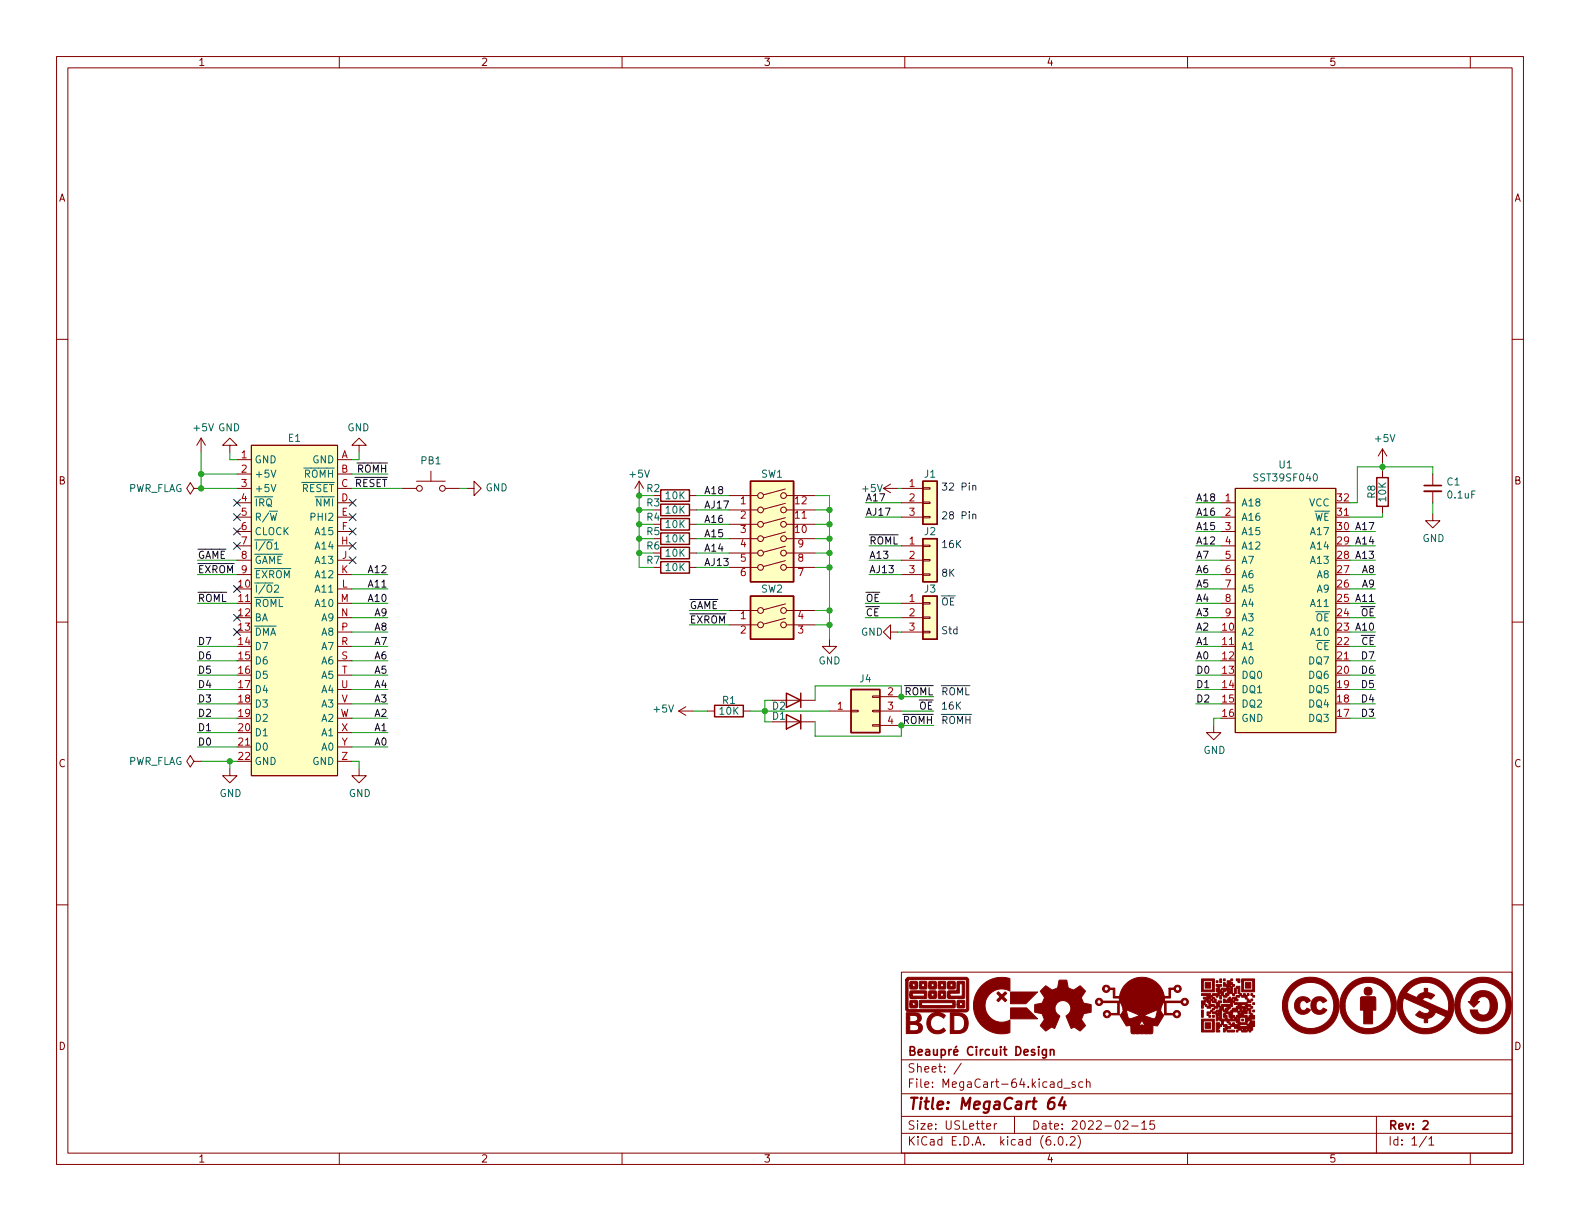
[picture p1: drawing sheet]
<svg xmlns="http://www.w3.org/2000/svg" width="279mm" height="216mm" viewBox="0 0 279 216" stroke-linecap="round" stroke-linejoin="round" font-family="sans-serif">
<g fill="none" stroke="#840000" stroke-width=".18">
<path d="M10 10h259.4v195.9h-259.4zM12 12h255.4v191.9h-255.4zM60 10v2M110 10v2M160 10v2M210 10v2M260 10v2M10 60h2M267.4 60h2M35.6 77.5l-.8 1.2M35.6 77.5v2.5M35.6 77.5l.7 1.2"/>
<path d="M40.6 78.7h1.3l-1.3-1.2-1.2 1.2h1.2v1.3M44.4 78.7h15.3v58.5h-15.3zM63.5 78.7h1.3l-1.3-1.2-1.3 1.2h1.3v1.3M244.5 79.4v2.5M244.5 79.4l-.8 1.2M244.5 79.4l.7 1.2M34.3 86.4l-.6-1.1-.7 1.1 .7 1 .6-1h1.3M35.6 86.4h.1M41.9 86.4h2.5M41.9 81.3h2.5M41.9 83.8h2.5M41.9 88.9h2.5"/>
<path d="M41.9 91.4h2.5M41.9 94h2.5M41.9 96.5h2.5M41.9 99.1h2.5M59.7 86.4h2.5M59.7 81.3h2.5M59.7 83.8h2.5M59.7 88.9h2.5M59.7 91.4h2.5M59.7 94h2.5M59.7 96.5h2.5M59.7 99.1h2.5"/>
<path d="M71.1 86.4h2.6M73.7 85.1h5M76.2 83.3v1.8M78.7 86.4h2.6M82.5 86.4h1.3v-1.3l1.3 1.3-1.3 1.2v-1.2M113 85.1l-.7 1.3M113 85.1v2.5M113 85.1l.8 1.3M115.6 87.6h1.2M115.6 92.7h1.2M121.9 87.6h1.3M121.9 92.7h1.3"/>
<path d="M121.9 90.2h1.3M121.9 95.3h1.3M121.9 97.8h1.3M128.9 87.6h5.1M128.9 92.7h5.1M128.9 90.2h5.1M128.9 95.3h5.1M128.9 97.8h5.1M138.9 99.1l-3.9 1.1M138.9 96.6l-3.9 1M138.9 94.1l-3.9 1M138.9 91.5l-3.9 1.1"/>
<path d="M138.9 89l-3.9 1M138.9 86.5l-3.9 1M139.1 87.6h5M139.1 92.7h5M139.1 90.2h5M139.1 95.3h5M139.1 97.8h5M156.2 86.4h2.5M156.2 86.4l1.3 .7M157.5 85.6l-1.3 .8M159.4 86.4h3.8M159.4 88.9h3.8"/>
<path d="M159.4 91.4h3.8M159.4 96.5h3.8M159.4 99.1h3.8M163.2 98.9h1.3v.3h-1.3zM163.2 96.4h1.3v.2h-1.3zM163.2 91.3h1.3v.3h-1.3zM163.2 88.8h1.3v.2h-1.3zM163.2 86.2h1.3v.3h-1.3zM215.9 88.9h2.5M215.9 91.4h2.5M215.9 94h2.5M215.9 96.5h2.5"/>
<path d="M215.9 99.1h2.5M218.4 86.4h17.8v43.1h-17.8zM236.2 91.4h2.6M244.5 83.2v1.3M244.5 89.5v1.3M253.4 90.8v1.3h1.2l-1.2 1.2-1.3-1.2h1.3M253.4 83.8v2.1M253.4 86.9v2M10 110h2M41.9 106.7h2.5M41.9 101.6h2.5M59.7 106.7h2.5"/>
<path d="M59.7 101.6h2.5M59.7 104.1h2.5M59.7 109.2h2.5M59.7 111.8h2.5M59.7 114.3h2.5M59.7 116.8h2.5M59.7 119.4h2.5M115.6 100.3h1.2M121.9 100.3h1.3M128.9 100.3h5.1M128.9 108h5.1M128.9 110.5h5.1"/>
<path d="M138.9 109.3l-3.9 1.1M138.9 106.8l-3.9 1M139.1 100.3h5M139.1 108h5M139.1 110.5h5M146.7 113v1.3h1.3l-1.3 1.3-1.3-1.3h1.3M157.5 111.8v-1.3l-1.3 1.3 1.3 1.2v-1.2h1.2M159.4 106.7h3.8M159.4 101.6h3.8M159.4 109.2h3.8M159.4 111.8h3.8M163.2 101.5h1.3v.2h-1.3z"/>
<path d="M163.2 111.6h1.3v.3h-1.3zM163.2 109.1h1.3v.2h-1.3zM163.2 106.6h1.3v.2h-1.3zM215.9 106.7h2.5M215.9 101.6h2.5M215.9 104.1h2.5M215.9 109.2h2.5M215.9 114.3h2.5M236.2 116.8h2.6M267.4 110h2M34.3 134.6l-.6-1-.7 1 .7 1 .6-1h1.3M35.6 134.6h.1"/>
<path d="M40.6 135.9v1.3h1.3l-1.3 1.2-1.2-1.2h1.2M41.9 132.1h2.5M59.7 132.1h2.5M59.7 121.9h2.5M59.7 124.5h2.5M59.7 129.5h2.5M59.7 134.6h2.5M63.5 135.9v1.3h1.3l-1.3 1.2-1.3-1.2h1.3M120 125.7h2.6M120 125.7l1.3 .8M121.3 125l-1.3 .7M125.1 125.7h1.3"/>
<path d="M131.4 125.7h1.3M139.1 123.8h5M139.1 127.6h5M146.7 125.7h3.8M150.5 125.6h1.3v.3h-1.3zM154.3 128.1h1.3v.3h-1.3zM154.3 125.6h1.3v.3h-1.3zM154.3 123.1h1.3v.2h-1.3zM155.6 125.7h3.8M155.6 123.2h3.8M155.6 128.3h3.8M214.6 128.3v1.2h1.3l-1.3 1.3-1.2-1.3h1.2"/>
<path d="M10 160h2M267.4 160h2M159.4 171.9h108v32h-108zM159.4 197.4h108M159.4 193.4h108M159.4 187.4h108M170 188l-1.3 1.9M174.5 199.2l.7-.2-.1-.3h-.4l-.2 .2v.7h.6M175.8 198.7v1M176.3 198.7h-.3l-.2 .3M179.4 197.4v3M187.8 191.4l-.5-.1-.3 .3v.4l.2 .2h.6"/>
<path d="M187.8 190.8v1.5M188.1 192.4h1.2M190.1 191.4l-.3-.1-.3 .2 .1 .2 .5 .2v.3h-.6M191.5 191.4l-.5-.1-.2 .3v.4l.1 .2h.6M192.1 191.4l.2-.1 .4 .1 .1 .9M192.1 190.8v1.5M198.6 198.3l.6-.1 .2 .1 .1 .3-1 1.1h1M200.1 199.1h1.2M201.9 198.6l.4-.4v1.5M201.9 199.7h.9M204.1 198.2h-.7l-.1 .7 .2-.2 .5 .1 .2 .2-.1 .5-.2 .2-.6-.2M243.4 197.4v6.5"/>
<path d="M60 203.9v2M110 203.9v2M159.4 200.4h108M160 203.9v2M186.5 202.3v.2M187.3 201h.2a.81 .81 0 0 1 .6 .6 .81 .81 0 0 1-.3 .8l-.2 .1a.81 .81 0 0 1-.6-.6 .81 .81 0 0 1 .3-.9zM188.6 202.3v.2M189.3 201.1l.5-.1 .2 .1 .1 .3-.9 1.1h.9M190.6 200.8a1.72 1.72 0 0 1 0 2.2M210 203.9v2M252.3 200.9l-1.3 1.9M252.7 201.4l.4-.4v1.5"/>
<path d="M252.7 202.5h.8M260 203.9v2"/>
<circle cx="74.2" cy="86.4" r=".51"/>
<circle cx="78.2" cy="86.4" r=".51"/>
<circle cx="134.5" cy="97.8" r=".51"/>
<circle cx="134.5" cy="95.3" r=".51"/>
<circle cx="134.5" cy="92.7" r=".51"/>
<circle cx="134.5" cy="90.2" r=".51"/>
<circle cx="134.5" cy="87.6" r=".51"/>
<circle cx="138.6" cy="97.8" r=".51"/>
<circle cx="138.6" cy="92.7" r=".51"/>
<circle cx="138.6" cy="90.2" r=".51"/>
<circle cx="138.6" cy="87.6" r=".51"/>
<circle cx="138.6" cy="95.3" r=".51"/>
<circle cx="134.5" cy="108" r=".51"/>
<circle cx="134.5" cy="110.5" r=".51"/>
<circle cx="134.5" cy="100.3" r=".51"/>
<circle cx="138.6" cy="108" r=".51"/>
<circle cx="138.6" cy="110.5" r=".51"/>
<circle cx="138.6" cy="100.3" r=".51"/>
</g>
<g fill="none" stroke="#840000" stroke-width=".3">
<path d="M251.8 85.9h3.1M161 185.8l.6-.1 .1-.2-.1-.4h-.6v1.5h.5l.3-.3a.39 .39 0 0 0-.3-.5M162.4 186.1l.7-.2-.1-.2-.4-.1-.2 .2 .1 .7h.5M163.7 185.7h.6l.1 .9M164.4 185.9l-.5 .1a.29 .29 0 0 0-.2 .3 .29 .29 0 0 0 .2 .3l.5-.1M165.1 185.6l.1 .9 .3 .1 .2-.2M165.7 185.6v1M166.5 185.7l.4-.1 .3 .3v.4l-.2 .2h-.5M166.5 185.6v1.5M167.8 185.6v1M168.2 185.6l-.2 .1-.2 .2M168.7 186.1l.7-.2-.1-.2-.4-.1-.2 .2v.7h.6"/>
<path d="M169.2 185l-.2 .2M172 185.2a.6 .6 0 0 0-.7 0 .6 .6 0 0 0-.2 .7 .56 .56 0 0 0 .3 .6 .56 .56 0 0 0 .6-.1M172.7 185.1v.1M172.7 185.6v1M173.4 185.6v1M173.8 185.6l-.3 .1-.1 .2M175 185.7l-.5-.1-.3 .3v.4l.2 .2h.6M175.6 185.6l.1 .9 .3 .1 .2-.2M176.2 185.6v1M177 185.1v.1M177 185.6v1M177.5 185.6h.5"/>
<path d="M177.7 185.1v1.3l.3 .2M179.7 185.1a.76 .76 0 0 1 .8 .7 .76 .76 0 0 1-.8 .8zM181.1 186.1l.7-.2-.1-.2-.4-.1-.2 .2 .1 .7h.5M183 185.7l-.4-.1-.2 .2 .1 .2 .5 .1v.4h-.6M183.7 185.1v.1M183.7 185.6v1M185 185.6v1.2l-.3 .3-.3-.1M185 185.7l-.4-.1-.3 .3v.4l.2 .2h.5M185.7 185.7l.3-.1 .3 .1 .1 .9M185.7 185.6v1M251.7 198.3l.5-.1 .3 .1v.3l-.9 1.1h.9"/>
</g>
<path d="M186.4 194.1a.91 .91 0 0 0-1 .9l-.1 .7 .1 .3a.66 .66 0 0 0 1-.3l.1-.5-.2-.2a.66 .66 0 0 0-.9 .2M187.9 194l-.7 1.4h1.3M188.3 194.8l-.2 1.3" fill="none" stroke="#840000" stroke-width=".4"/>
<g fill="#840000" stroke="#840000" stroke-width=".18">
<path d="M248.6 174.2a5 5 0 0 1 7.9 1.1 5 5 0 0 1-3.1 7.3 5 5 0 0 1-6.3-4.9h.9v.3a4.1 4.1 0 0 0 3.2 3.8 4.1 4.1 0 0 0 4.5-2l-1.8-.8a1.8 1.8 0 0 1-1.4 1.1v.7h-.6v-.7l-.9-.2-.7-.4 .7-.7h.1a1.02 1.02 0 0 0 1.7 0 .71 .71 0 0 0-.8-.7l-3.8-1.6-.2 1.2h-.9l.1-1.1 .4-1.1h1.1l1.8 .9a1.44 1.44 0 0 1 1.4-.9v-.7h.6v.7l.6 .2 .6 .3-.7 .7a.98 .98 0 0 0-1.4 0l.1 .2 4.3 1.9a3.3 3.3 0 0 0-.6-3.4 4.1 4.1 0 0 0-6.7 .1h-1.1z"/>
<path d="M184.4 174.8l.5-.5 .5 .3a.82 .82 0 0 0 1.2 .3 .83 .83 0 0 0 .6-1.1l.1-.3a.25 .25 0 0 1 .1-.2 .25 .25 0 0 1 .3 0h.9l.2 1a.99 .99 0 0 0 1 .8l1-.7a.19 .19 0 0 1 .2-.1 .19 .19 0 0 1 .2 .2l.8 .8-.6 .8a.93 .93 0 0 0 .2 1.2l1.4 .4v.9a.36 .36 0 0 1-.1 .4 .36 .36 0 0 1-.4 .1h-.2a.74 .74 0 0 0-.9 .7l-.1 .3a1.35 1.35 0 0 0 .5 1.1 .2 .2 0 0 1 .2 .2 .2 .2 0 0 1-.2 .1l-.8 .8-.6-.4a.57 .57 0 0 0-1 0l-.9-2.2a1.41 1.41 0 0 0 .3-2.4 1.41 1.41 0 0 0-2.2 .9l.2 .8 .6 .6-1 2.2a.52 .52 0 0 0-.9 .1l-.6 .4-.9-.9 .7-1.1-.3-.6a.62 .62 0 0 0-.8-.6l-.6-.1v-1.4l.8-.1a.97 .97 0 0 0 .8-1.3l-.6-.9z"/>
<path d="M178.7 175.4h4.8l-2.1 2.1h-2.7z"/>
<path d="M178.7 178.2h2.8l2 1.9h-4.8z"/>
<path d="M176.6 175.4l.5 .6 .6-.6 .3 .2-.6 .6 .6 .6-.3 .3-.6-.6-.5 .6-.3-.3 .6-.6-.6-.6z"/>
<path d="M173.6 174.3l.2-.2a4.7 4.7 0 0 1 4.8-1l-.1 2.1a2.93 2.93 0 0 0-4.3 2.6 2.93 2.93 0 0 0 4.4 2.5v2.2a4.6 4.6 0 0 1-4.6-.8 5.1 5.1 0 0 1-1.5-2l-.3-1.3 .1-1.6 .4-1.3z"/>
<path d="M160.4 172.9l.2-.1h10.3l.4 .4v5.3l-.3 .4h-9.2a1.57 1.57 0 0 1-1.6-.3v-5.3h.4l.1 5.2 10.2-.1-.1-5.2-10.6 .1z"/>
<path d="M160.9 176.9h.2a1.08 1.08 0 0 1 1.1 .2v.1a.89 .89 0 0 1-.2 1h-.4a.47 .47 0 0 1-.6 0 .47 .47 0 0 1-.1-.6h.4v.2h.5v-.5h-.5v.3h-.4z"/>
<path d="M160.9 173.6l.2-.1a1.08 1.08 0 0 1 1.1 .2v.1a.89 .89 0 0 1-.2 1.1h-.4a.47 .47 0 0 1-.6 0 .47 .47 0 0 1-.1-.6h.4v.2h.5v-.5h-.5v.3h-.4z"/>
<path d="M162.6 173.6l.8-.1a.44 .44 0 0 1 .5 .1 .44 .44 0 0 1 0 .6v.1a.43 .43 0 0 1-.1 .6 .43 .43 0 0 1-.5 0h-.2a.42 .42 0 0 1-.5-.1 .42 .42 0 0 1-.1-.5h.5v.2h.5v-.5h-.5v.3h-.5z"/>
<path d="M164.3 175.2h.7a.44 .44 0 0 1 .6 .1 .44 .44 0 0 1 0 .5v.2a.43 .43 0 0 1-.1 .5 .43 .43 0 0 1-.5 .1h-.3a.42 .42 0 0 1-.5-.1 .42 .42 0 0 1 0-.6h.4l.1 .2h.5v-.5h-.5l-.1 .3h-.4z"/>
<path d="M164.3 173.6l.7-.1a.44 .44 0 0 1 .6 .1 .44 .44 0 0 1 0 .6v.1a.43 .43 0 0 1-.1 .6 .43 .43 0 0 1-.5 0h-.3a.42 .42 0 0 1-.5-.1 .42 .42 0 0 1 0-.5h.4l.1 .2h.5v-.5h-.5l-.1 .3h-.4z"/>
<path d="M166 175.2h.7a.44 .44 0 0 1 .5 .1 .44 .44 0 0 1 .1 .5v.2a.43 .43 0 0 1-.1 .5 .43 .43 0 0 1-.6 .1h-.2a.42 .42 0 0 1-.5-.1 .42 .42 0 0 1 0-.6h.4l.1 .2h.4v-.5h-.5v.3h-.4z"/>
<path d="M166 173.6l.7-.1a.44 .44 0 0 1 .5 .1 .44 .44 0 0 1 .1 .6v.1a.43 .43 0 0 1-.1 .6 .43 .43 0 0 1-.6 0h-.2a.42 .42 0 0 1-.5-.1 .42 .42 0 0 1 0-.5h.4l.1 .2h.4v-.5h-.5v.3h-.4z"/>
<path d="M167.6 173.6l.8-.1a.44 .44 0 0 1 .5 .1 .44 .44 0 0 1 0 .6v.1a.43 .43 0 0 1-.1 .6 .43 .43 0 0 1-.5 0h-.2a.42 .42 0 0 1-.5-.1 .42 .42 0 0 1 0-.5h.4v.2h.5v-.5h-.5v.3h-.4z"/>
<path d="M169.3 176.9h.8a.44 .44 0 0 1 .5 .1 .44 .44 0 0 1 0 .5v.2a.43 .43 0 0 1-.1 .5 .43 .43 0 0 1-.5 0h-.2a.42 .42 0 0 1-.5-.1 .42 .42 0 0 1-.1-.5h.5v.2h.5v-.5h-.5v.3h-.5z"/>
<path d="M160.9 175.3l1.4-.1a2.08 2.08 0 0 1 1.6 .2v.5a.47 .47 0 0 1 0 .6 .47 .47 0 0 1-.6 .1h-1.8a.46 .46 0 0 1-.5-.1 .46 .46 0 0 1-.1-.6h.4l.1 .2h2.1v-.5h-2.2v.3h-.4z"/>
<path d="M168 179.1h.8a1.9 1.9 0 0 1 2.4 1.7v.2a1.57 1.57 0 0 1-1.6 1.7l-1.6 .1v-.5l1.7-.1a1.42 1.42 0 0 0 .8-1.8 1.42 1.42 0 0 0-1.8-.8v2.7h-.7z"/>
<path d="M162.6 176.9h5.8a.42 .42 0 0 1 .5 .1 .42 .42 0 0 1 0 .5v.1a.47 .47 0 0 1 0 .6 .47 .47 0 0 1-.6 0h-5.2a.42 .42 0 0 1-.5-.1 .42 .42 0 0 1-.1-.5h.5l.1 .2h5.4v-.5h-5.5v.3h-.5z"/>
<path d="M169.3 173.6l1-.1 .3 .1v2.2a.57 .57 0 0 1-.2 .8h-2.3a.39 .39 0 0 1-.5-.1 .39 .39 0 0 1 0-.5h.4l.1 .1h2.1v-2.1h-.5l-.1 1.6h-1.6v.4h-.4v-.4a.4 .4 0 0 1 .1-.4 .4 .4 0 0 1 .5 0h1z"/>
<path d="M164.5 179.5a1.87 1.87 0 0 1 2.6 .2v.1a.23 .23 0 0 1-.2 .2 .23 .23 0 0 1-.3-.1 1.33 1.33 0 0 0-1.8 .2 1.33 1.33 0 0 0 .2 1.9 1.33 1.33 0 0 0 1.9-.2 .42 .42 0 0 1 .2 .4 .42 .42 0 0 1-.4 .4h-.1a1.92 1.92 0 0 1-2.3-.5 1.92 1.92 0 0 1 0-2.4z"/>
<path d="M160.3 179.1h1.4a.93 .93 0 0 1 1.2 .5 .93 .93 0 0 1-.6 1.2l.2 .1a.98 .98 0 0 1 .6 1.2 .98 .98 0 0 1-1.2 .6l-1.6 .1v-1.1h.6v.6h.2a1.16 1.16 0 0 0 1.3-.5v-.2a1.26 1.26 0 0 0-1.5-.5v.6h-.6v-1.7h.6l.1 .7a1.12 1.12 0 0 0 1.3-.6 1.02 1.02 0 0 0-1.4-.6v.5h-.6z"/>
<path d="M195.2 174.4a.68 .68 0 0 1 1.1 .3h.8v1.5l.9-.1a4 4 0 0 1 4-3.3 4 4 0 0 1 3.9 3.4h.8v-1.4h1.2v.1a.38 .38 0 0 0 .6 .2 .38 .38 0 0 0-.1-.6 .38 .38 0 0 0-.5 .3h-1.2v-.1h.9v-.1a.65 .65 0 0 1 1.1-.2 .65 .65 0 0 1-.2 1 .65 .65 0 0 1-.9-.4h-.6v1.5h-1.1l-.1 .5h3.1v-.1a.66 .66 0 0 1 1.1-.2 .66 .66 0 0 1-.2 1.1 .66 .66 0 0 1-.9-.5h-2.7v1.9h1.3a.65 .65 0 0 1 .9-.5 .65 .65 0 0 1 .1 1.1 .65 .65 0 0 1-1-.4h-1.6v-.1h1.8v.1a.39 .39 0 0 0 .6 .2 .39 .39 0 0 0 0-.6 .39 .39 0 0 0-.6 .3h-1.8v-2h-.2l-.4 1.2-.2-.4 .4 1.1a.39 .39 0 0 1 .3 .3 .39 .39 0 0 1-.2 .4l-.6 1a.71 .71 0 0 1-.6 .5 .71 .71 0 0 1-.7-.4l-.3-.2v.3v-.3l.5 .5v.9a.52 .52 0 0 1-.2 .6 .52 .52 0 0 1-.6 0v-.7l-.1 .7h-.6l-.1-.6v.1a.42 .42 0 0 1-.5 .5 .42 .42 0 0 1-.3-.6l-.1 .6h-.5l-.1-.7-.1 .7h-.5l-.2-.2v-1.2l1.3 .1a.82 .82 0 0 1 1.2-.1l-.6-1-.6 1h-1.3v-.1l.4-.5 .1 .3v-.3l-.6 .5a.65 .65 0 0 1-1.1-.4l-.6-1a.37 .37 0 0 1-.1-.4 .37 .37 0 0 1 .2-.3l.4-.6h.5a1.7 1.7 0 0 0 .6 1.6l1.8-.6h.8a2.6 2.6 0 0 0 1.9 .4l.4-1.4-2.4 1h-.7l-2.4-1h-.5l.1-.5-.2 .4-.5-1.2h-.2v2.1l-1.5 .1a.65 .65 0 0 1-.8 .5 .65 .65 0 0 1-.5-.7h.3v.1a.39 .39 0 0 0 .6 .2 .39 .39 0 0 0-.1-.6 .39 .39 0 0 0-.5 .3h-.3v-.2a.66 .66 0 0 1 .7-.4 .66 .66 0 0 1 .6 .5h1.2l.1-1.9h-2.7a.66 .66 0 0 1-.7 .5 .66 .66 0 0 1-.6-.7h.3v.2a.38 .38 0 0 0 .4 .2 .38 .38 0 0 0 .3-.4h14.4v.2a.39 .39 0 0 0 .7 .2 .39 .39 0 0 0-.1-.7 .39 .39 0 0 0-.6 .3h-14.4l-.1-.3h-.2h-.3l-.1 .3h-.3a.66 .66 0 0 1 .6-.6 .66 .66 0 0 1 .7 .5h3l-.1-.5h-1v-1.5h-.6l-.1 .1a.64 .64 0 0 1-.7 .4 .64 .64 0 0 1-.5-.7h.2l.1 .2a.39 .39 0 0 0 .6 .1 .39 .39 0 0 0-.1-.6 .39 .39 0 0 0-.6 .3h-.2z"/>
<path d="M240.7 176.3l2.4-.1 .2 .2v2.2h-.6v2.4h-1.5v-2.4h-.6z"/>
<path d="M238.4 174.2a5 5 0 0 1 7.9 1.1 5 5 0 0 1-3 7.3 5 5 0 0 1-6.4-4.7h1a4.1 4.1 0 0 0 6.1 3.4 4.1 4.1 0 0 0 .1-7 4.1 4.1 0 0 0-6.2 3.2v.4h-1l.1-.6a4.8 4.8 0 0 1 1.4-3.1z"/>
<path d="M229.4 176.6a1.37 1.37 0 0 1 2.3 .4l-.3 .1a.34 .34 0 0 1-.3 .2 .34 .34 0 0 1-.3-.3 .7 .7 0 0 0-.8 .2 .7 .7 0 0 0-.1 .8 .71 .71 0 0 0 .5 .6 .71 .71 0 0 0 .8-.3l.5 .2a1.51 1.51 0 0 1-2 .7 1.51 1.51 0 0 1-.7-2.1z"/>
<path d="M232.2 176.7a1.43 1.43 0 0 1 2.3 .3l-.5 .3a.72 .72 0 0 0-1-.3 .72 .72 0 0 0-.3 1 .67 .67 0 0 0 .6 .6 .67 .67 0 0 0 .7-.3l.6 .2a1.1 1.1 0 0 1-1.5 .9 1.6 1.6 0 0 1-.9-2.7z"/>
<path d="M228.4 174.1a5 5 0 0 1 7.8 1.3 5 5 0 0 1-3.2 7.2 5 5 0 0 1-6.2-4.8h.9a4.1 4.1 0 0 0 6 3.6 4.1 4.1 0 0 0 .4-7 4.1 4.1 0 0 0-6.4 2.9v.5h-.9a4.7 4.7 0 0 1 1.6-3.7z"/>
<path d="M260.7 175.7a2.56 2.56 0 0 1 3.1-.1 2.56 2.56 0 0 1 .9 2.9 2.44 2.44 0 0 1-2.1 2 2.44 2.44 0 0 1-2.5-1.5l-.1-.4h1.2a1.13 1.13 0 0 0 1.2 .9 1.13 1.13 0 0 0 1.1-1.1 1.76 1.76 0 0 0-.8-2.1 .96 .96 0 0 0-1.3 .8h.2l-1 1-1-1h.4l.2-.7z"/>
<path d="M258.7 174.3a5 5 0 0 1 7.9 1 5 5 0 0 1-3.1 7.4 5 5 0 0 1-6.2-5h.9a4.1 4.1 0 0 0 5.9 3.8 4.1 4.1 0 0 0 .5-7.1 4.1 4.1 0 0 0-6.4 2.9v.4h-.9a4.8 4.8 0 0 1 1.4-3.4z"/>
<path d="M212.5 178.6h.3v1.3h-.3z"/>
<path d="M213.1 180.9h1v.9h-1z"/>
<path d="M213.8 179.6h.3v.3h-.3z"/>
<path d="M213.1 173.7h1v1h-1z"/>
<path d="M214.4 179.6h.3v.3h-.3z"/>
<path d="M215.1 173.4h.3v.3h-.3z"/>
<path d="M215.7 176h.3v.6h-.3z"/>
<path d="M215.7 173.1h.3v.6h-.3z"/>
<path d="M216.3 173.1h.4v.3h-.4z"/>
<path d="M217.3 180.9h.3v.3h-.3z"/>
<path d="M217.6 173.1h.4v.3h-.4z"/>
<path d="M217 182.2h1.3v.3h-1.3z"/>
<path d="M218 175.7h.3v.3h-.3z"/>
<path d="M218 174.1h.3v.3h-.3z"/>
<path d="M218.3 174.7h.3v1h-.3z"/>
<path d="M218.6 182.2h.3v.3h-.3z"/>
<path d="M218.6 176h.6v.3h-.6z"/>
<path d="M219.2 175.7h.4v.3h-.4z"/>
<path d="M219.6 180.2h.3v.3h-.3z"/>
<path d="M220.5 175.7h.4v.3h-.4z"/>
<path d="M220.2 173.7h1v1h-1z"/>
<path d="M221.2 178h.3v.3h-.3z"/>
<path d="M221.2 176.6h.3v.4h-.3z"/>
<path d="M221.2 175.7h.3v.3h-.3z"/>
<path d="M221.5 178.6h.3v.3h-.3z"/>
<path d="M221.5 177.3h.3v.3h-.3z"/>
<path d="M221.5 176h.3v.3h-.3z"/>
<path d="M213.4 178.9h.7v.4h-.3v.3h-.4z"/>
<path d="M218.6 174.4h.6v1.3h-.3v-1h-.3z"/>
<path d="M218.6 173.1h.6v.6h-.3v-.3h-.3z"/>
<path d="M220.5 176.6h.4v.4h.3v.3h-.7z"/>
<path d="M218 176.3h.6v.3h.3v.4h-.6v-.4h-.3z"/>
<path d="M219.6 176h.3v-.3h.3v.3h.3v.6h-.3v-.3h-.6z"/>
<path d="M212.5 180.2h2.2v2.3h-2.2v-2h.3v1.7h1.6v-1.7h-1.9z"/>
<path d="M212.5 173.1h2.2v2.3h-2.2v-2h.3v1.6h1.6v-1.6h-1.9z"/>
<path d="M219.6 173.1h2.2v2.3h-2.2v-2h.3v1.6h1.6v-1.6h-1.9z"/>
<path d="M215.1 180.9h.6v.3h.3v.3h-.3v.3h-.3v.4h.3v.3h-.6z"/>
<path d="M214.1 176.6h.3v.4h.3v-.4h-.3v-.3h.3v.3h.4v.7h-.7v-.3h-.3z"/>
<path d="M212.5 175.7h1.6v.3h.3v.3h-.3v.3h-.3v.4h.3v.6h.6v.4h-.6v.3h-.7v-.3h-.3v-.4h-.3v.7h-.3v-1.3h.6v.6h.3v.4h.4v-.7h-.4v-.3h-.3v-.4h-.3v-.3h.6v-.3h-.9z"/>
<path d="M215.1 174.1h.9v.3h-.3v.6h.3v.4h.3v.6h.4v-.3h.3v-.7h-.3v.4h-.4v-.4h-.3v-.3h1v.3h.3v.4h.3v-.4h-.3v-.3h-.3v-.3h.3v.3h.3v-.3h-1.3v-.7h.4v.4h.3v-.7h.6v.3h.4v.4h-.4v.3h.4v1.3h-.7v.3h-.3v.3h-.7v-.3h-.3v-.3h-.3v.3h-.3v.3h-.3v-.3h-.7v-.3h1v-.3h-.3v-.4h.3v.4h.3v-.4h-.6v-.3h.3v-.3h-.3z"/>
<path d="M215.1 177.3h.3v-.3h.6v.3h-.3v.7h.6v.6h.7v.3h1v.7h.3v.3h.3v.3h.3v-.3h.3v1h1v-.4h.3v.7h.4v-.3h.3v-.4h-1v-.6h-1.6v-.3h.3v-.7h-1.3v-.3h.4v-.3h.9v.6h.3v.4h.7v.3h.6v.3h.4v-.3h.3v-.3h-.3v-.7h-.4v.7h-.9v-.4h-.4v-.6h.4v.3h.3v-.3h.3v.3h.3v-.3h-1.9v-.3h.3v-.4h.7v.4h.6v-.4h-1.9v-.3h-.3v.7h-.4v.3h-.3v.3h-.6v-.3h.3v-.3h-1v-.4h1.6v-.3h-1.3v-.7h.4v.4h.3v-.4h.3v-.3h.3v.3h.4v.4h.3v.3h2.2v.3h.7v.4h-.7v.3h.7v1h.3v.3h.3v.6h-.6v.3h.6v1h-.3v.7h-.3v.3h-.3v-.3h-.4v.3h-.9v-.3h-.7v-.4h.7v.4h.3v-.4h.3v.4h.3v-.4h.4v.4h.3v-.4h-2.9v-.3h-.7v.3h-.6v.4h-.3v.3h-.4v-.7h.4v-.3h-.4v-.3h-.3v-.7h.3v.7h.7v.3h.6v-.3h.4v-.3h.3v.3h.9v.3h1.3v-.3h-1.6v-.3h-.3v-.4h-1.3v.4h-.3v-.4h-1.3v-.3h-.3v.3h-.3v-.9h.3v.3h.3v-.3h-.6v-.3h-.7v-.4h-.3v-.3h.3v.3h.7v.4h.3v-.4h-.3v-.3h.9v1.6h.7v-.3h-.4v-.6h.4v.3h.3v.6h.6v-.3h.4v.3h.3v-.3h-1v-.6h-.6v-.4h-.4v-.3h-.6v-.6h-.3v.3h-.7v.3h-.3v-.3h.3v-.3h.4z"/>
<circle cx="241.9" cy="175.3" r=".72"/>
</g>
<g fill="#ffffc2" stroke="#ffffc2" stroke-width=".18">
<path d="M44.4 78.7h15.3v58.5h-15.3z"/>
<path d="M218.4 86.4h17.8v43.1h-17.8z"/>
<path d="M132.7 85.1h7.6v17.8h-7.6z"/>
<path d="M163.2 95.3h2.5v7.6h-2.5z"/>
<path d="M163.2 85.1h2.5v7.6h-2.5z"/>
<path d="M163.2 105.4h2.5v7.6h-2.5z"/>
<path d="M132.7 105.4h7.6v7.6h-7.6z"/>
<path d="M150.5 121.9h5.1v7.6h-5.1z"/>
</g>
<path d="M47.9 83.1l.5 1.3 .4-1.3M47.9 85.7l.5 1.2 .4-1.2" fill="none" stroke="#006464" stroke-width=".18"/>
<g fill="none" stroke="#840000" stroke-width=".25">
<path d="M116.8 89.2h5.1v2h-5.1zM116.8 86.6h5.1v2h-5.1zM116.8 94.2h5.1v2.1h-5.1zM116.8 91.7h5.1v2h-5.1zM116.8 99.3h5.1v2h-5.1zM116.8 96.8h5.1v2h-5.1zM132.7 85.1h7.6v17.8h-7.6zM163.2 95.3h2.5v7.6h-2.5zM163.2 85.1h2.5v7.6h-2.5zM243.5 84.5h2v5h-2zM132.7 105.4h7.6v7.6h-7.6zM163.2 105.4h2.5v7.6h-2.5z"/>
<path d="M126.4 124.7h5v2h-5zM139.1 122.6l2.5 1.2-2.5 1.3zM139.1 126.4l2.5 1.2-2.5 1.3zM141.6 122.6v2.5M141.6 126.4v2.5M150.5 121.9h5.1v7.6h-5.1z"/>
</g>
<path d="M251.8 86.9h3.1" fill="none" stroke="#840000" stroke-width=".33"/>
<path d="M172 85.9l.2-.1 .3 .1 .1 .8M172 91l.2-.1 .3 .1 .1 .8M172 85.8v.9M172 90.9v.9" fill="none" stroke="#0000c2" stroke-width=".18"/>
<g fill="none" stroke="#009600" stroke-width=".18">
<path d="M34.9 99.1h7M35.6 80v6.4h6.3M35.6 83.8h6.3M40.6 80v1.3h1.3M62.2 86.4h8.9M62.2 83.8h6.4M63.5 80v1.3h-1.3M81.3 86.4h1.2M113 92.7h2.6M113 90.2h2.6M113 95.3h2.6M113 97.8h2.6"/>
<path d="M115.6 87.6h-2.6v12.7h2.6M123.2 87.6h5.7M123.2 92.7h5.7M123.2 90.2h5.7M123.2 95.3h5.7M123.2 97.8h5.7M144.1 87.6h2.6v25.4M144.1 92.7h2.6M144.1 90.2h2.6M144.1 95.3h2.6M144.1 97.8h2.6M153 91.4h6.4"/>
<path d="M153 88.9h6.4M153.7 99.1h5.7M153.7 96.5h5.7M158.7 86.4h.7M211.5 99.1h4.4M211.5 96.5h4.4M211.5 91.4h4.4M211.5 88.9h4.4M211.5 94h4.4M238.8 99.1h4.4M238.8 96.5h4.4M238.8 94h4.4"/>
<path d="M244.5 90.8v.6h-5.7M244.5 81.9v1.3M253.4 83.8v-1.2h-13.4v6.3h-1.2M253.4 88.9v1.9M34.9 106.7h7M34.9 101.6h7M34.9 116.8h7M34.9 119.4h7M34.9 114.3h7M62.2 106.7h6.4M62.2 104.1h6.4M62.2 101.6h6.4"/>
<path d="M62.2 111.8h6.4M62.2 116.8h6.4M62.2 119.4h6.4M62.2 114.3h6.4M62.2 109.2h6.4M121.9 108h7M121.9 110.5h7M123.2 100.3h5.7M144.1 108h2.6M144.1 100.3h2.6M144.1 110.5h2.6M153 106.7h6.4"/>
<path d="M153 109.2h6.4M153.7 101.6h5.7M158.7 111.8h.7M211.5 106.7h4.4M211.5 104.1h4.4M211.5 101.6h4.4M211.5 111.8h4.4M211.5 116.8h4.4M211.5 119.4h4.4M211.5 114.3h4.4M211.5 109.2h4.4M238.8 106.7h4.4"/>
<path d="M238.8 104.1h4.4M238.8 101.6h4.4M238.8 111.8h4.4M238.8 116.8h4.4M238.8 119.4h4.4M238.8 114.3h4.4M238.8 109.2h4.4M34.9 124.5h7M34.9 127h7M34.9 121.9h7M34.9 129.5h7M34.9 132.1h7"/>
<path d="M35.6 134.6h6.3M40.6 134.6v1.3M62.2 134.6h1.3v1.3M62.2 124.5h6.4M62.2 127h6.4M62.2 121.9h6.4M62.2 129.5h6.4M62.2 132.1h6.4M122.6 125.7h2.5M132.7 125.7h14M136.5 123.8h-1.2v3.8h1.2M144.1 127.6v2.6h15.3v-1.9h5.7"/>
<path d="M159.4 125.7h5.7M159.4 123.2h5.7M159.4 121.3h-15.3v2.5M211.5 124.5h4.4M211.5 121.9h4.4M215.9 127h-1.3v1.3M238.8 124.5h4.4M238.8 127h4.4M238.8 121.9h4.4"/>
</g>
<g fill="none" stroke="#000084" stroke-width=".18">
<path d="M41.3 88.3l1.2 1.2M41.3 90.8l1.2 1.2M41.3 95.9l1.2 1.2M41.3 93.4l1.2 1.2M42.5 88.3l-1.2 1.2M42.5 90.8l-1.2 1.2M42.5 95.9l-1.2 1.2M42.5 93.4l-1.2 1.2M61.7 95.9l1.3 1.2M61.7 98.5l1.3 1.2M61.7 93.4l1.3 1.2M61.7 88.3l1.3 1.2"/>
<path d="M61.7 90.8l1.3 1.2M63 95.9l-1.3 1.2M63 98.5l-1.3 1.2M63 93.4l-1.3 1.2M63 88.3l-1.3 1.2M63 90.8l-1.3 1.2M41.3 108.6l1.2 1.2M41.3 111.2l1.2 1.2M41.3 103.5l1.2 1.2M42.5 108.6l-1.2 1.2M42.5 111.2l-1.2 1.2M42.5 103.5l-1.2 1.2"/>
</g>
<g fill="#009600" stroke="#009600" stroke-width=".18">
<circle cx="244.5" cy="82.6" r=".46"/>
<circle cx="146.7" cy="95.3" r=".46"/>
<circle cx="146.7" cy="97.8" r=".46"/>
<circle cx="146.7" cy="90.2" r=".46"/>
<circle cx="146.7" cy="92.7" r=".46"/>
<circle cx="113" cy="87.6" r=".46"/>
<circle cx="113" cy="90.2" r=".46"/>
<circle cx="113" cy="92.7" r=".46"/>
<circle cx="113" cy="95.3" r=".46"/>
<circle cx="113" cy="97.8" r=".46"/>
<circle cx="35.6" cy="83.8" r=".46"/>
<circle cx="35.6" cy="86.4" r=".46"/>
<circle cx="40.6" cy="134.6" r=".46"/>
<circle cx="146.7" cy="110.5" r=".46"/>
<circle cx="135.3" cy="125.7" r=".46"/>
<circle cx="146.7" cy="100.3" r=".46"/>
<circle cx="146.7" cy="108" r=".46"/>
</g>
<text font-size="2.8" fill="#840000" x="160.4" y="196.2">Title: MegaCart 64</text>
<g font-size="2.1" fill="#840000">
<text x="160.4" y="189.7">Sheet: /</text>
<text x="160.4" y="192.4">File: MegaCart-64.kicad_sch</text>
<text x="160.4" y="202.5">KiCad E.D.A. kicad (6.0.2)</text>
<text x="160.4" y="199.7">Size: USLetter</text>
<text x="182.4" y="199.7">Date: 2022-02-15</text>
<text x="245.4" y="199.7">Rev: 2</text>
<text x="245.4" y="202.5">Id: 1/1</text>
</g>
<g font-size="1.8" fill="#840000">
<text x="35" y="11.6">1</text>
<text x="85" y="11.6">2</text>
<text x="135" y="11.6">3</text>
<text x="185" y="11.6">4</text>
<text x="235" y="11.6">5</text>
<text x="10.3" y="35.6">A</text>
<text x="267.7" y="35.6">A</text>
<text x="10.3" y="85.7">B</text>
<text x="267.7" y="85.7">B</text>
<text x="10.3" y="135.6">C</text>
<text x="267.7" y="135.6">C</text>
<text x="10.3" y="185.7">D</text>
<text x="267.7" y="185.7">D</text>
<text x="35" y="205.6">1</text>
<text x="85" y="205.6">2</text>
<text x="135" y="205.6">3</text>
<text x="185" y="205.6">4</text>
<text x="235" y="205.6">5</text>
</g>
<g font-size="1.8" fill="#006464">
<text x="34.3" y="76.3">+5V GND</text>
<text x="61.4" y="76.3">GND</text>
<text x="45" y="81.9">GND</text>
<text x="51" y="78.1">E1</text>
<text x="55.3" y="81.9">GND</text>
<text x="74.5" y="82.1">PB1</text>
<text x="226.2" y="82.8">U1</text>
<text x="243.3" y="78.2">+5V</text>
<text x="22.6" y="87">PWR_FLAG</text>
<text x="45" y="84.5">+5V</text>
<text x="45" y="87">+5V</text>
<text x="45" y="89.5">~{IRQ}</text>
<text x="51.9" y="87">~{RESET}</text>
<text x="52.4" y="84.5">~{ROMH}</text>
<text x="54.6" y="89.5">~{NMI}</text>
<text x="85.9" y="86.9">GND</text>
<text x="111.4" y="84.5">+5V</text>
<text x="114.4" y="89.5">R3</text>
<text x="114.4" y="87">R2</text>
<text x="117.8" y="88.3">10K</text>
<text x="134.6" y="84.5">SW1</text>
<text x="152.6" y="87">+5V</text>
<text x="163.5" y="84.5">J1</text>
<text x="219.5" y="89.5">A18</text>
<text x="222" y="85.1">SST39SF040</text>
<text x="231.5" y="89.5">VCC</text>
<text x="243.2" y="88.1" transform="rotate(-90 243.2 88.1)">R8</text>
<text x="245.1" y="88.6" transform="rotate(-90 245.1 88.6)">10K</text>
<text x="255.9" y="85.8">C1</text>
<text x="256.1" y="88.1">0.1uF</text>
<text x="45" y="92.1">R/~{W}</text>
<text x="45" y="94.6">CLOCK</text>
<text x="55.3" y="92.1">PHI2</text>
<text x="55.9" y="94.6">A15</text>
<text x="114.4" y="94.6">R5</text>
<text x="114.4" y="92.1">R4</text>
<text x="117.8" y="90.8">10K</text>
<text x="117.8" y="95.9">10K</text>
<text x="117.8" y="93.3">10K</text>
<text x="163.5" y="94.6">J2</text>
<text x="219.5" y="92.1">A16</text>
<text x="219.5" y="94.6">A15</text>
<text x="231" y="92.1">~{WE}</text>
<text x="232" y="94.6">A17</text>
<text x="251.5" y="95.8">GND</text>
<text x="45" y="97.2">~{I/O}1</text>
<text x="45" y="99.7">~{GAME}</text>
<text x="55.9" y="97.2">A14</text>
<text x="55.9" y="99.7">A13</text>
<text x="114.4" y="99.7">R7</text>
<text x="114.4" y="97.2">R6</text>
<text x="117.8" y="101">10K</text>
<text x="117.8" y="98.4">10K</text>
<text x="219.5" y="97.2">A12</text>
<text x="219.5" y="99.7">A7</text>
<text x="232" y="99.7">A13</text>
<text x="232" y="97.2">A14</text>
<text x="45" y="104.8">~{I/O}2</text>
<text x="45" y="107.3">~{ROML}</text>
<text x="45" y="102.2">~{EXROM}</text>
<text x="55.9" y="102.2">A12</text>
<text x="55.9" y="104.8">A11</text>
<text x="55.9" y="107.3">A10</text>
<text x="134.6" y="104.8">SW2</text>
<text x="163.5" y="104.8">J3</text>
<text x="219.5" y="102.2">A6</text>
<text x="219.5" y="104.8">A5</text>
<text x="219.5" y="107.3">A4</text>
<text x="232" y="107.3">A11</text>
<text x="232.9" y="104.8">A9</text>
<text x="232.9" y="102.2">A8</text>
<text x="45" y="109.9">BA</text>
<text x="45" y="112.4">~{DMA}</text>
<text x="56.9" y="109.9">A9</text>
<text x="56.9" y="112.4">A8</text>
<text x="152.2" y="112.4">GND</text>
<text x="219.5" y="112.4">A2</text>
<text x="219.5" y="109.9">A3</text>
<text x="231.3" y="109.9">~{OE}</text>
<text x="232" y="112.4">A10</text>
<text x="45" y="114.9">D7</text>
<text x="45" y="117.5">D6</text>
<text x="56.9" y="114.9">A7</text>
<text x="56.9" y="117.5">A6</text>
<text x="144.7" y="117.5">GND</text>
<text x="219.5" y="114.9">A1</text>
<text x="219.5" y="117.5">A0</text>
<text x="231.4" y="114.9">~{CE}</text>
<text x="231.6" y="117.5">DQ7</text>
<text x="45" y="120">D5</text>
<text x="45" y="122.6">D4</text>
<text x="45" y="125.1">D3</text>
<text x="56.9" y="120">A5</text>
<text x="56.9" y="122.6">A4</text>
<text x="56.9" y="125.1">A3</text>
<text x="115.7" y="126">+5V</text>
<text x="127.8" y="124.5">R1</text>
<text x="136.6" y="125.5">D2</text>
<text x="152.1" y="120.6">J4</text>
<text x="219.5" y="120">DQ0</text>
<text x="219.5" y="122.6">DQ1</text>
<text x="219.5" y="125.1">DQ2</text>
<text x="231.6" y="125.1">DQ4</text>
<text x="231.6" y="122.6">DQ5</text>
<text x="231.6" y="120">DQ6</text>
<text x="45" y="127.6">D2</text>
<text x="45" y="130.2">D1</text>
<text x="56.9" y="127.6">A2</text>
<text x="56.9" y="130.2">A1</text>
<text x="127.3" y="126.4">10K</text>
<text x="136.6" y="127.2">D1</text>
<text x="219.5" y="127.6">GND</text>
<text x="231.6" y="127.6">DQ3</text>
<text x="22.6" y="135.3">PWR_FLAG</text>
<text x="45" y="132.7">D0</text>
<text x="45" y="135.3">GND</text>
<text x="55.3" y="135.3">GND</text>
<text x="56.9" y="132.7">A0</text>
<text x="212.8" y="133.3">GND</text>
<text x="38.8" y="140.9">GND</text>
<text x="61.7" y="140.9">GND</text>
</g>
<g font-size="1.8" fill="#a90000">
<text x="42.7" y="81">1</text>
<text x="42.7" y="83.6">2</text>
<text x="60.3" y="81">A</text>
<text x="42.7" y="86.1">3</text>
<text x="42.7" y="88.6">4</text>
<text x="60.3" y="88.6">D</text>
<text x="131" y="89.2">1</text>
<text x="140.6" y="89.2">12</text>
<text x="160.8" y="86.1">1</text>
<text x="160.8" y="88.6">2</text>
<text x="216.7" y="88.6">1</text>
<text x="236.5" y="88.6">32</text>
<text x="42.7" y="91.2">5</text>
<text x="42.7" y="93.7">6</text>
<text x="60.4" y="91.2">E</text>
<text x="60.4" y="93.7">F</text>
<text x="131" y="91.7">2</text>
<text x="131" y="94.2">3</text>
<text x="140.6" y="94.2">10</text>
<text x="140.6" y="91.7">11</text>
<text x="160.8" y="91.2">3</text>
<text x="216.7" y="91.2">2</text>
<text x="216.7" y="93.7">3</text>
<text x="236.5" y="93.7">30</text>
<text x="236.5" y="91.2">31</text>
<text x="42.7" y="96.3">7</text>
<text x="42.7" y="101.3">9</text>
<text x="60.3" y="96.3">H</text>
<text x="60.3" y="101.3">K</text>
<text x="60.5" y="98.8">J</text>
<text x="131" y="96.8">4</text>
<text x="131" y="99.3">5</text>
<text x="131" y="101.9">6</text>
<text x="141.1" y="101.9">7</text>
<text x="141.1" y="99.3">8</text>
<text x="141.1" y="96.8">9</text>
<text x="160.8" y="98.8">2</text>
<text x="160.8" y="101.3">3</text>
<text x="216.7" y="96.3">4</text>
<text x="216.7" y="98.8">5</text>
<text x="216.7" y="101.3">6</text>
<text x="236.5" y="101.3">27</text>
<text x="236.5" y="98.8">28</text>
<text x="236.5" y="96.3">29</text>
<text x="42.2" y="103.9">10</text>
<text x="60.2" y="106.4">M</text>
<text x="60.4" y="103.9">L</text>
<text x="160.8" y="106.4">1</text>
<text x="216.7" y="103.9">7</text>
<text x="216.7" y="106.4">8</text>
<text x="236.5" y="106.4">25</text>
<text x="236.5" y="103.9">26</text>
<text x="42.2" y="109">12</text>
<text x="42.2" y="111.5">13</text>
<text x="60.3" y="109">N</text>
<text x="60.4" y="111.5">P</text>
<text x="131" y="109.5">1</text>
<text x="131" y="112">2</text>
<text x="141.1" y="112">3</text>
<text x="141.1" y="109.5">4</text>
<text x="160.8" y="109">2</text>
<text x="160.8" y="111.5">3</text>
<text x="216.2" y="111.5">10</text>
<text x="216.7" y="109">9</text>
<text x="236.5" y="111.5">23</text>
<text x="42.2" y="114">14</text>
<text x="42.2" y="116.6">15</text>
<text x="42.2" y="119.1">16</text>
<text x="60.3" y="114">R</text>
<text x="60.4" y="116.6">S</text>
<text x="60.4" y="119.1">T</text>
<text x="216.2" y="114">11</text>
<text x="216.2" y="116.6">12</text>
<text x="216.2" y="119.1">13</text>
<text x="236.5" y="119.1">20</text>
<text x="236.5" y="116.6">21</text>
<text x="42.2" y="121.7">17</text>
<text x="42.2" y="124.2">18</text>
<text x="60.3" y="121.7">U</text>
<text x="60.4" y="124.2">V</text>
<text x="148.1" y="125.5">1</text>
<text x="157" y="125.5">3</text>
<text x="216.2" y="121.7">14</text>
<text x="216.2" y="124.2">15</text>
<text x="236.5" y="124.2">18</text>
<text x="236.5" y="121.7">19</text>
<text x="42.2" y="126.7">19</text>
<text x="42.2" y="129.3">20</text>
<text x="42.2" y="131.8">21</text>
<text x="60.1" y="126.7">W</text>
<text x="60.4" y="129.3">X</text>
<text x="60.4" y="131.8">Y</text>
<text x="216.2" y="126.7">16</text>
<text x="236.5" y="126.7">17</text>
<text x="42.2" y="134.4">22</text>
<text x="60.4" y="134.4">Z</text>
</g>
<g font-size="1.8" fill="#0f0f0f">
<text x="60.3" y="83.6">B~{ROMH}</text>
<text x="60.3" y="86.1">C~{RESET}</text>
<text x="124.5" y="87.4">A18</text>
<text x="124.5" y="89.9">AJ17</text>
<text x="153" y="88.6">A17</text>
<text x="211.5" y="88.6">A18</text>
<text x="124.5" y="95">A15</text>
<text x="124.5" y="92.4">A16</text>
<text x="153" y="91.2">AJ17</text>
<text x="211.5" y="93.7">A15</text>
<text x="211.5" y="91.2">A16</text>
<text x="240" y="93.7">A17</text>
<text x="34.9" y="101.3">~{EXROM}</text>
<text x="34.9" y="98.8">~{GAME} 8</text>
<text x="65.3" y="101.3">A12</text>
<text x="124.5" y="100.1">AJ13</text>
<text x="124.5" y="97.5">A14</text>
<text x="153.7" y="98.8">A13</text>
<text x="153.7" y="96.3">~{ROML}1</text>
<text x="153.7" y="101.3">AJ13</text>
<text x="211.5" y="98.8">A7</text>
<text x="211.5" y="96.3">A12</text>
<text x="211.5" y="101.3">A6</text>
<text x="240" y="96.3">A14</text>
<text x="240" y="98.8">A13</text>
<text x="240.9" y="101.3">A8</text>
<text x="34.9" y="106.4">~{ROML}11</text>
<text x="65.3" y="106.4">A10</text>
<text x="65.3" y="103.9">A11</text>
<text x="121.9" y="107.7">~{GAME}</text>
<text x="153" y="106.4">~{OE}</text>
<text x="211.5" y="103.9">A5</text>
<text x="211.5" y="106.4">A4</text>
<text x="240" y="106.4">A11</text>
<text x="240.9" y="103.9">A9</text>
<text x="66.3" y="111.5">A8</text>
<text x="66.3" y="109">A9</text>
<text x="121.9" y="110.2">~{EXROM}</text>
<text x="153" y="109">~{CE}</text>
<text x="211.5" y="109">A3</text>
<text x="211.5" y="111.5">A2</text>
<text x="236.5" y="109">24 ~{OE}</text>
<text x="240" y="111.5">A10</text>
<text x="34.9" y="116.6">D6</text>
<text x="34.9" y="114">D7</text>
<text x="34.9" y="119.1">D5</text>
<text x="66.3" y="114">A7</text>
<text x="66.3" y="116.6">A6</text>
<text x="66.3" y="119.1">A5</text>
<text x="211.5" y="119.1">D0</text>
<text x="211.5" y="116.6">A0</text>
<text x="211.5" y="114">A1</text>
<text x="236.5" y="114">22 ~{CE}</text>
<text x="240.9" y="119.1">D6</text>
<text x="240.9" y="116.6">D7</text>
<text x="34.9" y="121.7">D4</text>
<text x="34.9" y="124.2">D3</text>
<text x="66.3" y="124.2">A3</text>
<text x="66.3" y="121.7">A4</text>
<text x="211.5" y="121.7">D1</text>
<text x="211.5" y="124.2">D2</text>
<text x="240.9" y="124.2">D4</text>
<text x="240.9" y="121.7">D5</text>
<text x="34.9" y="126.7">D2</text>
<text x="34.9" y="129.3">D1</text>
<text x="34.9" y="131.8">D0</text>
<text x="66.3" y="126.7">A2</text>
<text x="66.3" y="129.3">A1</text>
<text x="66.3" y="131.8">A0</text>
<text x="240.9" y="126.7">D3</text>
</g>
<g font-size="1.8" fill="#0000c2">
<text x="166.4" y="86.7">32 Pin</text>
<text x="166.4" y="91.8">28 Pin</text>
<text x="166.4" y="102">8K</text>
<text x="166.4" y="96.9">16K</text>
<text x="166.4" y="107.1">~{OE}</text>
<text x="166.4" y="112.1">Std</text>
<text x="161.2" y="125.5">~{OE} 16K</text>
</g>
<g font-size="1.8" fill="#009600">
<text x="157" y="122.9">2 ~{ROML} ~{ROML}</text>
<text x="157" y="128">4 ~{ROMH} ~{ROMH}</text>
</g>
</svg>
